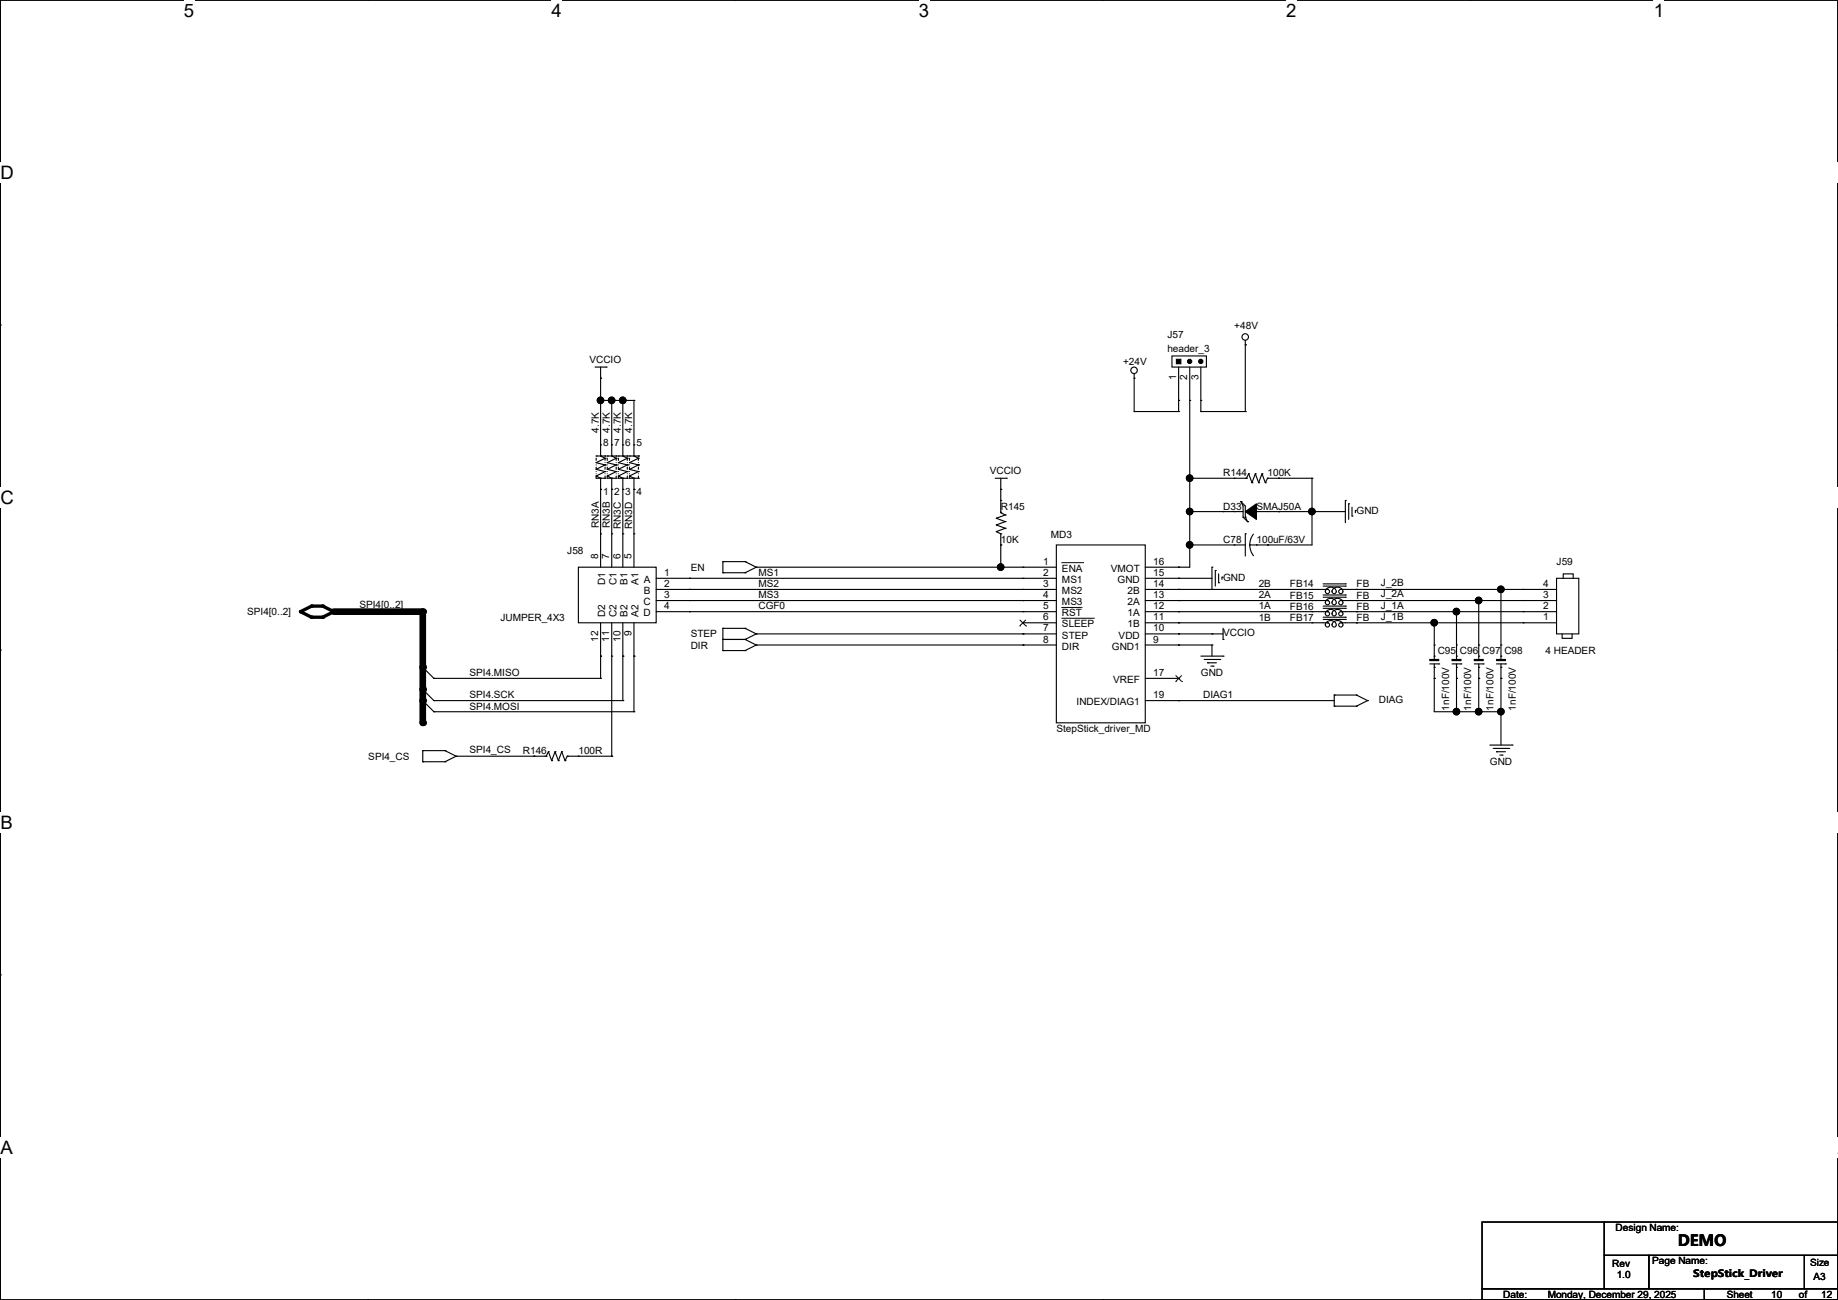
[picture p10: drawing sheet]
<svg xmlns="http://www.w3.org/2000/svg" width="420mm" height="297mm" viewBox="0 0 420 297" stroke-linecap="round" stroke-linejoin="round" font-family="sans-serif">
<path d="M.1 0h419.8v297h-419.8z" fill="none" stroke="#000" stroke-width=".25"/>
<path d="M42 0h2.4v4.8h-2.4z" fill="#fff"/>
<path d="M84 0h.1M84 297h.1" fill="none" stroke="#000" stroke-width=".25"/>
<path d="M126 0h2.4v4.8h-2.4z" fill="#fff"/>
<path d="M168 0h.1M168 297h.1" fill="none" stroke="#000" stroke-width=".25"/>
<path d="M210 0h2.3v4.8h-2.3z" fill="#fff"/>
<path d="M252 0h.1M252 297h.1" fill="none" stroke="#000" stroke-width=".25"/>
<path d="M293.9 0h2.4v4.8h-2.4z" fill="#fff"/>
<path d="M336 0h.1M336 297h.1" fill="none" stroke="#000" stroke-width=".25"/>
<g fill="#fff">
<path d="M377.9 0h2.4v4.8h-2.4z"/>
<path d="M.1 37.1h3v4.8h-3z"/>
<path d="M419.9 37.1l.1 4.8z"/>
<path d="M.1 111.3h3v4.8h-3z"/>
<path d="M419.9 111.3l.1 4.8z"/>
</g>
<path d="M.1 74.3h.1M419.9 74.3h.1" fill="none" stroke="#000" stroke-width=".25"/>
<g fill="#fff">
<path d="M.1 185.6h2.8v4.7h-2.8z"/>
<path d="M419.9 185.6l.1 4.7z"/>
</g>
<path d="M.1 148.5h.1M419.9 148.5h.1" fill="none" stroke="#000" stroke-width=".25"/>
<g fill="#fff">
<path d="M0 259.8h2.9v4.7h-2.9z"/>
<path d="M419.9 259.8h.1v4.7h-.1z"/>
</g>
<g fill="none" stroke="#000" stroke-width=".25">
<path d="M284.6 78.8h.1M284.6 77.8v16.2M136 83.9h2.5M137.2 86.4h.1M137.2 91.5h.1M137.2 83.9v20.3M137.2 91.5h7.7M138.5 83.9h.1M139.8 91.5h.1M139.8 91.5v12.7M142.3 91.5h.1M142.3 91.5v12.7"/>
<path d="M144.9 91.5h.1M144.9 91.5v12.7M259.2 86.4h.1M259.2 94h.1M259.2 85.4v8.6M259.2 94h10.1M267.8 81.3h7.9v2.6h-7.9zM269.3 91.5h.1M269.3 94h.1M269.3 83.9v10.1M271.9 91.5h.1M271.9 83.9v45.7h-10.2"/>
<path d="M274.4 91.5h.1M274.4 94h.1M274.4 83.9v10.1M274.4 94h10.2M284.6 94h.1M136.2 108.8h.1M136.2 109.3h2.1M136.2 104.2h2.1M136.2 108.8l1 .5M137.2 109.3h.1M137.2 104.2h.1M137.2 101.6h.1"/>
<path d="M137.2 111.8h.1M137.2 109.3v20.3M137.2 104.2l1.1 .5M138.3 109.3h.1M138.3 104.2h.1M138.3 106.2h.1M138.3 107.7h.1M138.3 104.7h.1M138.3 104.7l-2.1 1 2.1 .5M138.3 106.2l-2.1 1 2.1 .5M138.3 107.7l-2.1 1.1M138.8 108.8h.1"/>
<path d="M138.8 109.3h2M138.8 104.2h2M138.8 108.8l1 .5M139.8 109.3h.1M139.8 104.2h.1M139.8 101.6h.1M139.8 111.8h.1M139.8 109.3v20.3M139.8 104.2l1 .5M140.8 109.3h.1M140.8 104.2h.1M140.8 106.2h.1"/>
<path d="M140.8 107.7h.1M140.8 104.7h.1M140.8 104.7l-2 1 2 .5M140.8 106.2l-2 1 2 .5M140.8 107.7l-2 1.1M141.3 108.8h.1M141.3 109.3h2M141.3 104.2h2M141.3 108.8l1 .5M142.3 109.3h.1M142.3 104.2h.1M142.3 101.6h.1"/>
<path d="M142.3 111.8h.1M142.3 109.3v20.3M142.3 104.2l1 .5M143.3 109.3h.1M143.3 104.2h.1M143.3 106.2h.1M143.3 107.7h.1M143.3 104.7h.1M143.3 104.7l-2 1 2 .5M143.3 106.2l-2 1 2 .5M143.3 107.7l-2 1.1M143.8 108.8h.1"/>
<path d="M143.8 109.3h2.1M143.8 104.2h2.1M143.8 108.8l1.1 .5M144.9 109.3h.1M144.9 104.2h.1M144.9 101.6h.1M144.9 111.8h.1M144.9 109.3v20.3M144.9 104.2l1 .5M145.9 109.3h.1M145.9 104.2h.1M145.9 106.2h.1"/>
<path d="M145.9 107.7h.1M145.9 104.7h.1M145.9 104.7l-2.1 1 2.1 .5M145.9 106.2l-2.1 1 2.1 .5M145.9 107.7l-2.1 1.1M227.4 109.3h2.6M227.7 118.4h.1M227.7 119.9h.1M227.7 118.4l2 .8M227.7 119.9l2 .8M228.7 111.8h.1M228.7 117.1h.1"/>
<path d="M228.7 114.3h.1M228.7 109.3v7.8M228.7 117.1l1 .5M229.7 117.6h.1M229.7 119.2h.1M229.7 117.6l-2 .8M229.7 119.2l-2 .7M230 109.3h.1M271.9 109.3h.1M271.9 116.9h.1M271.9 109.3h12.9M271.9 116.9h12.2"/>
<path d="M279.5 116.9h.1M282 109.3h.1M282 116.9h.1M283.5 114.6h.1M283.5 114.6l1.1 1v2.6M283.5 114.6l.6 1v2.6M284.1 118.2h.1M284.1 118.2l1 1M284.6 118.2h.1M284.6 118.2l.5 1M284.8 109.3h.1M285.1 119.2h.1"/>
<path d="M285.3 108.2h.1M285.3 108.2l-.5 1.1M285.3 108.2l.8 2.1M286.1 110.3h.1M286.9 108.2h.1M286.9 108.2l-.8 2.1M286.9 108.2l.7 2.1M287.1 116.9h.1M287.1 116.9h20.3M287.6 110.3h.1M288.4 108.2h.1M288.4 108.2l-.8 2.1"/>
<path d="M288.4 108.2l.7 2.1M289.1 110.3h.1M289.6 109.3h.1M289.6 109.3h10.2M289.6 109.3l-.5 1M292.2 109.3h.1M292.2 116.9h.1M299.8 109.3h.1M299.8 116.9h.1M299.8 109.3v15.2h-14.2M307.4 114.3h.1M307.4 114.3v5.1"/>
<path d="M308.2 115.1h.1M308.2 115.1v3.6M308.9 117.9h.1M308.9 115.9v2M309.7 116.6h.1M309.7 116.6v.5M132.2 129.6h17.7v12.7h-17.7zM137.2 122h.1M139.8 122h.1M142.3 122h.1M144.9 122h.1M149.9 132.1h91.5"/>
<path d="M149.9 134.7h91.5M149.9 137.2h91.5M149.9 139.7h91.5M157.6 132.1h.1M157.6 134.7h.1M157.6 137.2h.1M157.6 139.7h.1M165.2 130.9h.1M165.2 128.3h.1M165.2 128.3h5.1M165.2 130.9h5.1M165.2 128.3v2.6"/>
<path d="M170.3 128.3h.1M170.3 130.9h.1M170.3 128.3l2.5 1.3M172.8 129.6h.1M172.8 129.6l-2.5 1.3M172.8 129.6h68.6M227.7 121.5h.1M227.7 121.5l1 .5M228.7 122h.1M228.7 124.5h.1M228.7 129.6h.1M228.7 122v7.6"/>
<path d="M229.7 120.7h.1M229.7 120.7l-2 .8M233.8 129.6h.1M233.8 132.1h.1M233.8 134.7h.1M233.8 137.2h.1M233.8 139.7h.1M241.4 124.5h20.3v40.6h-20.3zM261.7 132.1h15.2M261.7 134.7h41.7M261.7 137.2h41.7M261.7 139.7h41.7"/>
<path d="M269.3 139.7h.1M269.3 137.2h.1M269.3 134.7h.1M269.3 132.1h.1M269.3 129.6h.1M271.9 124.5h.1M271.9 124.5h12.7M276.9 129.6h.1M276.9 129.6v5.1M277.7 130.3h.1M277.7 130.3v3.6M278.5 133.1h.1"/>
<path d="M278.5 131.1v2M279.2 131.9h.1M279.2 131.9v.5M282 124.5h.1M284.6 122h.1M284.6 122v5M285.6 124.5l.3 1.6 .5 .9M286.4 122l-.7 1.4-.1 1.1M287.1 124.5h.1M289.6 124.5h.1M299.8 139.7h.1M299.8 134.7h.1"/>
<path d="M299.8 137.2h.1M302.3 139h5.1M302.3 138.5h5.1M302.3 133.9h5.1M302.3 133.4h5.1M302.3 136.4h5.1M302.3 135.9h5.1M303.4 139.7h.1M303.4 139.7a.49 .49 0 0 1 .4 .6 .49 .49 0 0 1-.6 .4 .49 .49 0 0 1-.3-.7M303.4 134.7h.1M303.4 134.7a.49 .49 0 0 1 .4 .5 .49 .49 0 0 1-.6 .4 .49 .49 0 0 1-.3-.7M303.4 137.2h.1"/>
<path d="M303.4 137.2a.49 .49 0 0 1 .4 .6 .49 .49 0 0 1-.6 .4 .49 .49 0 0 1-.3-.7M304.4 134.9a.49 .49 0 0 0 .4 .7 .49 .49 0 0 0 .6-.5 1.28 1.28 0 0 0-1.3-1 1.28 1.28 0 0 0-1.2 1.1M304.4 137.5a.49 .49 0 0 0 .4 .7 .49 .49 0 0 0 .6-.5 1.28 1.28 0 0 0-1.3-1 1.28 1.28 0 0 0-1.2 1M306.4 139.7h.1M306.4 139.7a.49 .49 0 0 0-.5 .5 .49 .49 0 0 0 .5 .5 .49 .49 0 0 0 .5-.5 1.28 1.28 0 0 0-1.3-1 1.28 1.28 0 0 0-1.2 1.1M306.4 134.7h.1M306.4 134.7a.49 .49 0 0 0-.5 .4 .49 .49 0 0 0 .5 .5 .49 .49 0 0 0 .5-.5 1.28 1.28 0 0 0-1.3-1 1.28 1.28 0 0 0-1.2 1.1M306.4 137.2h.1M306.4 137.2a.49 .49 0 0 0-.5 .5 .49 .49 0 0 0 .5 .5 .49 .49 0 0 0 .5-.5 1.28 1.28 0 0 0-1.3-1 1.28 1.28 0 0 0-1.2 1M306.4 134.7h49.3M306.4 137.2h49.3M306.4 139.7h49.3"/>
<path d="M307.4 139h.1M307.4 138.5h.1M307.4 133.9h.1M307.4 133.4h.1M307.4 136.4h.1M307.4 135.9h.1M310 139.7h.1M310 134.7h.1M310 137.2h.1M332.8 139.7h.1M332.8 139.7v11M337.9 137.2h.1"/>
<path d="M337.9 137.2v13.5M343 134.7h.1M343 134.7v16M348.1 139.7h.1M348.1 137.2h.1M348.1 134.7h.1M355.7 132.1h5.1v12.7h-5.1zM357.2 132.1v-1h2.3v1M96.6 152.4l2.5 2.6M96.6 157.5l2.5 2.6M99.1 155h.1M99.1 155h38.1"/>
<path d="M137.2 149.9h.1M137.2 155h.1M137.2 142.3v12.7M139.8 149.9h.1M139.8 142.3v30.5M142.3 149.9h.1M142.3 142.3v17.8M144.9 149.9h.1M144.9 142.3v20.3M165.2 146.1h.1M165.2 143.6h.1M165.2 148.6h.1"/>
<path d="M165.2 143.6v5M165.2 143.6h5.1M165.2 146.1h5.1M165.2 148.6h5.1M170.3 143.6h.1M170.3 146.1h.1M170.3 148.6h.1M170.3 143.6l2.5 1.2M170.3 146.1l2.5 1.3M172.8 144.8h.1M172.8 147.4h.1M172.8 144.8l-2.5 1.3"/>
<path d="M172.8 147.4l-2.5 1.2M172.8 144.8h68.6M172.8 147.4h68.6M233.8 142.3h.1M233.8 144.8h.1M233.8 147.4h.1M233.8 142.3h7.6M261.7 144.8h17.8M261.7 142.3h41.7M261.7 147.4h15.2M261.7 155h7.6M269.3 147.4h.1"/>
<path d="M269.3 144.8h.1M269.3 142.3h.1M269.3 155h.1M274.4 149.9h5.1M275.2 150.7h3.5M275.9 151.4h.1M275.9 151.4h2.1M276.7 152.2h.5M276.9 144.8h.1M276.9 147.4h.1M276.9 147.4v2.5M277.2 152.2h.1"/>
<path d="M278.7 150.7h.1M279.5 149.9h.1M279.5 146.1h.1M279.5 143.6v2.5M299.8 142.3h.1M302.3 141.5h5.1M302.3 141h5.1M302.9 142.8a1.28 1.28 0 0 1 1.2-1 1.28 1.28 0 0 1 1.3 1M303.4 142.3h.1M303.4 142.3a.49 .49 0 0 1 .4 .6 .49 .49 0 0 1-.6 .3 .49 .49 0 0 1-.3-.6M304.4 142.8a1.28 1.28 0 0 1 1.2-1 1.28 1.28 0 0 1 1.3 1M304.4 140a.49 .49 0 0 0 .4 .7 .49 .49 0 0 0 .6-.5 1.28 1.28 0 0 0-1.3-1 1.28 1.28 0 0 0-1.2 1.1"/>
<path d="M304.4 142.6a.49 .49 0 0 0 .3 .6 .49 .49 0 0 0 .7-.4M304.9 158.8h.1M304.9 158.8h5.1M304.9 158.8v2.5M306.4 142.3h.1M306.4 142.3a.49 .49 0 0 0-.5 .4 .49 .49 0 0 0 .5 .6 .49 .49 0 0 0 .5-.5M306.4 142.3h49.3M307.4 141.5h.1M307.4 141h.1M310 158.8h.1M310 142.3h.1M310 158.8l2.5 1.3"/>
<path d="M326.7 151.7h2.1M327.7 152.4h.1M327.7 149.9h.1M327.7 147.4h.1M327.7 155h.1M327.7 142.3h.1M327.7 142.3v8.4M327.7 151.7v10.9h15.3M328.8 151.7h.1M331.8 151.7h2M332.8 152.4h.1M332.8 149.9h.1"/>
<path d="M332.8 147.4h.1M332.8 155h.1M332.8 151.7v10.9M333.8 151.7h.1M336.9 151.7h2M337.9 152.4h.1M337.9 149.9h.1M337.9 147.4h.1M337.9 155h.1M337.9 151.7v10.9M338.9 151.7h.1M342 151.7h2"/>
<path d="M343 152.4h.1M343 149.9h.1M343 147.4h.1M343 155h.1M343 151.7v18.5M344 151.7h.1M348.1 142.3h.1M357 144.8v1h2.2v-1M96.6 174h.1M96.6 171.5h.1M96.6 171.5h5.1M96.6 174h5.1"/>
<path d="M96.6 171.5v2.5M96.6 160.1l2.5 2.5M99.1 160.1h.1M99.1 162.6h.1M99.1 160.1h43.2M99.1 162.6h45.8M101.7 171.5h.1M101.7 174h.1M101.7 171.5l2.5 1.3M104.2 172.8h.1M104.2 172.8l-2.5 1.2M104.2 172.8h20.6"/>
<path d="M122 172.8h.1M124.8 172.8h.1M125.3 171.7h.1M125.3 171.7l-.5 1.1M125.3 171.7l.8 2.1M126.1 173.8h.1M126.8 171.7h.1M126.8 171.7l-.7 2.1M126.8 171.7l.8 2.1M127.6 173.8h.1M128.4 171.7h.1M128.4 171.7l-.8 2.1"/>
<path d="M128.4 171.7l.7 2.1M129.1 173.8h.1M129.6 172.8h.1M129.6 172.8l-.5 1M129.6 172.8h10.2M132.2 172.8h.1M139.8 172.8h.1M142.3 160.1h.1M144.9 162.6h.1M261.7 160.1h43.2M269.3 160.1h.1M304.9 161.3h.1"/>
<path d="M304.9 161.3h5.1M310 161.3h.1M312.5 160.1h.1M312.5 160.1l-2.5 1.2M332.8 162.6h.1M337.9 162.6h.1M340.4 170.2h5.1M341.2 171h3.6M342 171.7h.1M342 171.7h2M342.7 172.5h.5M343 162.6h.1"/>
<path d="M343.2 172.5h.1M344.8 171h.1M345.5 170.2h.1M.1 222.7h.1M419.9 222.7h.1M338.7 279.2h27.9v15.2h-27.9zM366.6 279.2h53.3v7.6h-53.3zM338.7 294.4h50.8v2.6h-50.8zM366.6 286.8h10.2v7.6h-10.2zM376.8 286.8h35.5v7.6h-35.5zM389.5 294.4h30.4v2.6h-30.4zM412.3 286.8h7.6v7.6h-7.6z"/>
<circle cx="284.5" cy="77" r=".74"/>
<circle cx="259.1" cy="84.6" r=".74"/>
</g>
<path d="M68.7 139.7l2.5-1.2h2.5l2.6 1.2-2.6 1.3h-2.5z" fill="none" stroke="#000" stroke-width=".76"/>
<g fill="#000">
<circle cx="68.7" cy="139.7" r=".38"/>
<circle cx="71.2" cy="138.5" r=".38"/>
<circle cx="73.7" cy="138.5" r=".38"/>
<circle cx="76.3" cy="139.7" r=".38"/>
<circle cx="96.6" cy="139.7" r=".76"/>
<circle cx="71.2" cy="141" r=".38"/>
<circle cx="73.7" cy="141" r=".38"/>
<circle cx="96.6" cy="157.5" r=".76"/>
<circle cx="96.6" cy="152.4" r=".76"/>
<circle cx="96.6" cy="165.1" r=".76"/>
<circle cx="96.6" cy="160.1" r=".76"/>
</g>
<g fill="none" stroke="#000" stroke-width=".25" stroke-dasharray=".5 .5 0 .5 0 .5">
<path d="M136.2 109.3v-5.1M136.2 104.2h.1M138.3 109.3v-5.1M138.3 104.2h.1M138.8 109.3v-5.1M138.8 104.2h.1M140.8 109.3v-5.1M140.8 104.2h.1M141.3 109.3v-5.1M141.3 104.2h.1M143.3 109.3v-5.1M143.3 104.2h.1"/>
<path d="M143.8 109.3v-5.1M143.8 104.2h.1M145.9 109.3v-5.1M145.9 104.2h.1"/>
</g>
<g fill="#000" stroke="#000" stroke-width=".25">
<path d="M268.8 82.1h1v1h-1z" fill-rule="evenodd"/>
<path d="M284.6 116.9l2.5-1.8v3.6z" fill-rule="evenodd"/>
<path d="M326.7 150.7h2.1v.2h-2.1z" fill-rule="evenodd"/>
<path d="M331.8 150.7h2v.2h-2z" fill-rule="evenodd"/>
<path d="M336.9 150.7h2v.2h-2z" fill-rule="evenodd"/>
<path d="M342 150.7h2v.2h-2z" fill-rule="evenodd"/>
<circle cx="137.2" cy="91.5" r=".74"/>
<circle cx="139.8" cy="91.5" r=".74"/>
<circle cx="142.3" cy="91.5" r=".74"/>
<circle cx="271.8" cy="82.6" r=".49"/>
<circle cx="274.4" cy="82.6" r=".49"/>
<circle cx="271.8" cy="116.9" r=".74"/>
<circle cx="271.8" cy="109.2" r=".74"/>
<circle cx="299.8" cy="116.9" r=".74"/>
<circle cx="228.7" cy="129.6" r=".74"/>
<circle cx="271.8" cy="124.5" r=".74"/>
<circle cx="332.8" cy="139.7" r=".74"/>
<circle cx="337.9" cy="137.2" r=".74"/>
<circle cx="343" cy="134.6" r=".74"/>
<circle cx="327.7" cy="142.3" r=".74"/>
<circle cx="332.8" cy="162.6" r=".74"/>
<circle cx="337.9" cy="162.6" r=".74"/>
<circle cx="343" cy="162.6" r=".74"/>
</g>
<g fill="none" stroke="#000" stroke-width=".23">
<path d="M242.5 128.5h5M242.5 138.8h4.6M247.1 138.8h.1M247.5 128.5h.1M233 143h.1M233 141.6l1.4 1.4M234.4 143h.1M234.4 141.6l-1.4 1.4M242.5 141.2h7.4M249.9 141.2h.1M268.6 155.7h.1M268.6 154.3l1.5 1.4"/>
<path d="M270.1 155.7h.1M270.1 154.3l-1.5 1.4"/>
</g>
<path d="M76.3 139.7h20.3v25.4" fill="none" stroke="#000" stroke-width="1.5"/>
<g font-size="4.2">
<text x="42" y="3.9">5</text>
<text x="126" y="3.9">4</text>
<text x="210" y="3.9">3</text>
<text x="293.9" y="3.9">2</text>
<text x="377.9" y="3.9">1</text>
<text x=".1" y="40.9">D</text>
<text x=".1" y="115.1">C</text>
<text x=".1" y="189.4">B</text>
<text x=".1" y="263.6">A</text>
<text x="419.9" y="263.6">A</text>
</g>
<text font-size="3.6" x="383.4" y="284.7">DEMO</text>
<g font-size="2.3">
<text x="266.8" y="77.3">J57</text>
<text x="282" y="75.3">+48V</text>
<text x="134.7" y="82.9">VCCIO</text>
<text x="256.6" y="83.4">+24V</text>
<text x="266.8" y="80.3">header_3</text>
<text x="268.8" y="86.9" transform="rotate(-90 268.8 86.9)">1</text>
<text x="271.3" y="86.9" transform="rotate(-90 271.3 86.9)">2</text>
<text x="273.9" y="86.9" transform="rotate(-90 273.9 86.9)">3</text>
<text x="136.8" y="98.8" transform="rotate(-90 136.8 98.8)">4.7K</text>
<text x="137.8" y="101.9">8</text>
<text x="139.4" y="98.8" transform="rotate(-90 139.4 98.8)">4.7K</text>
<text x="140.3" y="101.9">7</text>
<text x="141.9" y="98.8" transform="rotate(-90 141.9 98.8)">4.7K</text>
<text x="142.9" y="101.9">6</text>
<text x="144.4" y="98.8" transform="rotate(-90 144.4 98.8)">4.7K</text>
<text x="145.4" y="101.9">5</text>
<text x="137.8" y="113.1">1</text>
<text x="140.3" y="113.1">2</text>
<text x="142.9" y="113.1">3</text>
<text x="145.4" y="113.1">4</text>
<text x="226.2" y="108.3">VCCIO</text>
<text x="279.5" y="108.8">R144</text>
<text x="289.7" y="108.8">100K</text>
<text x="228.7" y="116.4">R145</text>
<text x="279.5" y="116.4">D33</text>
<text x="287.1" y="116.4">SMAJ50A</text>
<text x="310" y="117.4">GND</text>
<text x="136.8" y="120.7" transform="rotate(-90 136.8 120.7)">RN3A</text>
<text x="139.4" y="120.7" transform="rotate(-90 139.4 120.7)">RN3B</text>
<text x="141.9" y="120.9" transform="rotate(-90 141.9 120.9)">RN3C</text>
<text x="144.4" y="120.9" transform="rotate(-90 144.4 120.9)">RN3D</text>
<text x="228.7" y="124">10K</text>
<text x="240.1" y="123">MD3</text>
<text x="279.5" y="124">C78</text>
<text x="287.1" y="124">100uF/63V</text>
<text x="129.6" y="126.6">J58</text>
<text x="136.7" y="127.8" transform="rotate(-90 136.7 127.8)">8</text>
<text x="139.2" y="127.8" transform="rotate(-90 139.2 127.8)">7</text>
<text x="141.8" y="127.8" transform="rotate(-90 141.8 127.8)">6</text>
<text x="144.3" y="127.8" transform="rotate(-90 144.3 127.8)">5</text>
<text x="151.7" y="131.6">1</text>
<text x="157.8" y="130.4">EN</text>
<text x="173.3" y="131.6">MS1</text>
<text x="238.4" y="129">1</text>
<text x="238.4" y="131.6">2</text>
<text x="242.7" y="130.6">ENA</text>
<text x="253.8" y="130.6">VMOT</text>
<text x="263.5" y="131.6">15</text>
<text x="263.5" y="129">16</text>
<text x="355.7" y="129.1">J59</text>
<text x="138.3" y="133.8" transform="rotate(-90 138.3 133.8)">D1</text>
<text x="140.8" y="133.8" transform="rotate(-90 140.8 133.8)">C1</text>
<text x="143.4" y="133.6" transform="rotate(-90 143.4 133.6)">B1</text>
<text x="145.9" y="133.6" transform="rotate(-90 145.9 133.6)">A1</text>
<text x="147.2" y="133.2">A</text>
<text x="147.2" y="135.7">B</text>
<text x="151.7" y="134.1">2</text>
<text x="151.7" y="136.7">3</text>
<text x="173.3" y="134.2">MS2</text>
<text x="173.3" y="136.7">MS3</text>
<text x="238.4" y="134.1">3</text>
<text x="238.4" y="136.7">4</text>
<text x="242.7" y="133.2">MS1</text>
<text x="242.7" y="135.7">MS2</text>
<text x="255.4" y="133.2">GND</text>
<text x="257.7" y="135.7">2B</text>
<text x="263.5" y="136.7">13</text>
<text x="263.5" y="134.1">14</text>
<text x="279.5" y="132.7">GND</text>
<text x="287.6" y="134.2">2B</text>
<text x="287.6" y="136.7">2A</text>
<text x="294.7" y="134.2">FB14</text>
<text x="294.7" y="136.7">FB15</text>
<text x="310" y="134.2">FB</text>
<text x="310" y="136.7">FB</text>
<text x="315.6" y="133.9">J_2B</text>
<text x="315.6" y="136.5">J_2A</text>
<text x="352.7" y="136.7">3</text>
<text x="352.7" y="134.1">4</text>
<text x="56.5" y="140.5">SPI4[0..2]</text>
<text x="82.1" y="139">SPI4[0..2]</text>
<text x="114.4" y="141.8">JUMPER_4X3</text>
<text x="138.3" y="141" transform="rotate(-90 138.3 141)">D2</text>
<text x="140.8" y="141" transform="rotate(-90 140.8 141)">C2</text>
<text x="143.4" y="141" transform="rotate(-90 143.4 141)">B2</text>
<text x="145.9" y="141" transform="rotate(-90 145.9 141)">A2</text>
<text x="147" y="138.3">C</text>
<text x="147" y="140.8">D</text>
<text x="151.7" y="139.2">4</text>
<text x="173.3" y="139.2">CGF0</text>
<text x="238.4" y="139.2">5</text>
<text x="238.4" y="141.7">6</text>
<text x="242.7" y="138.3">MS3</text>
<text x="242.7" y="140.8">RST</text>
<text x="242.7" y="143.3">SLEEP</text>
<text x="257.7" y="143.3">1B</text>
<text x="257.7" y="140.8">1A</text>
<text x="257.7" y="138.3">2A</text>
<text x="263.5" y="141.7">11</text>
<text x="263.5" y="139.2">12</text>
<text x="287.6" y="139.2">1A</text>
<text x="287.6" y="141.8">1B</text>
<text x="294.7" y="139.3">FB16</text>
<text x="294.7" y="141.8">FB17</text>
<text x="310" y="139.3">FB</text>
<text x="310" y="141.8">FB</text>
<text x="315.6" y="139">J_1A</text>
<text x="315.6" y="141.6">J_1B</text>
<text x="352.7" y="141.7">1</text>
<text x="352.7" y="139.2">2</text>
<text x="136.7" y="146.6" transform="rotate(-90 136.7 146.6)">12</text>
<text x="139.2" y="146.6" transform="rotate(-90 139.2 146.6)">11</text>
<text x="141.8" y="146.6" transform="rotate(-90 141.8 146.6)">10</text>
<text x="144.3" y="145.3" transform="rotate(-90 144.3 145.3)">9</text>
<text x="157.8" y="145.6">STEP</text>
<text x="157.8" y="148.2">DIR</text>
<text x="238.4" y="144.3">7</text>
<text x="238.4" y="146.8">8</text>
<text x="242.7" y="145.9">STEP</text>
<text x="242.7" y="148.4">DIR</text>
<text x="254.1" y="148.4">GND1</text>
<text x="255.6" y="145.9">VDD</text>
<text x="263.5" y="146.8">9</text>
<text x="263.5" y="144.3">10</text>
<text x="279.5" y="145.4">VCCIO</text>
<text x="328.5" y="149.4">C95</text>
<text x="333.6" y="149.4">C96</text>
<text x="338.7" y="149.4">C97</text>
<text x="343.8" y="149.4">C98</text>
<text x="353.2" y="149.4">4 HEADER</text>
<text x="107.3" y="154.5">SPI4.MISO</text>
<text x="263.5" y="154.4">17</text>
<text x="274.4" y="154.5">GND</text>
<text x="107.3" y="159.6">SPI4.SCK</text>
<text x="246" y="161.1">INDEX/DIAG1</text>
<text x="254.4" y="156">VREF</text>
<text x="263.5" y="159.5">19</text>
<text x="274.9" y="159.6">DIAG1</text>
<text x="315.1" y="160.6">DIAG</text>
<text x="107.3" y="162.1">SPI4.MOSI</text>
<text x="241.4" y="167.2">StepStick_driver_MD</text>
<text x="331.1" y="162.3" transform="rotate(-90 331.1 162.3)">1nF/100V</text>
<text x="336.2" y="162.3" transform="rotate(-90 336.2 162.3)">1nF/100V</text>
<text x="341.3" y="162.3" transform="rotate(-90 341.3 162.3)">1nF/100V</text>
<text x="346.4" y="162.3" transform="rotate(-90 346.4 162.3)">1nF/100V</text>
<text x="84.2" y="173.6">SPI4_CS</text>
<text x="107.3" y="172">SPI4_CS</text>
<text x="119.5" y="172.3">R146</text>
<text x="132.2" y="172.3">100R</text>
<text x="340.5" y="174.8">GND</text>
<text x="369.2" y="281.3">Design Name:</text>
<text x="368.4" y="289.4">Rev</text>
<text x="369.4" y="291.9">1.0</text>
<text x="377.6" y="288.9">Page Name:</text>
<text x="386.9" y="291.8">StepStick_Driver</text>
<text x="413.6" y="289.1">Size</text>
<text x="414.4" y="292.4">A3</text>
<text x="343.5" y="296.5">Date:</text>
<text x="353.7" y="296.5">Monday, December 29, 2025</text>
<text x="394.6" y="296.5">Sheet</text>
<text x="404.7" y="296.5">10</text>
<text x="411.1" y="296.5">of</text>
<text x="416.2" y="296.5">12</text>
</g>
</svg>
